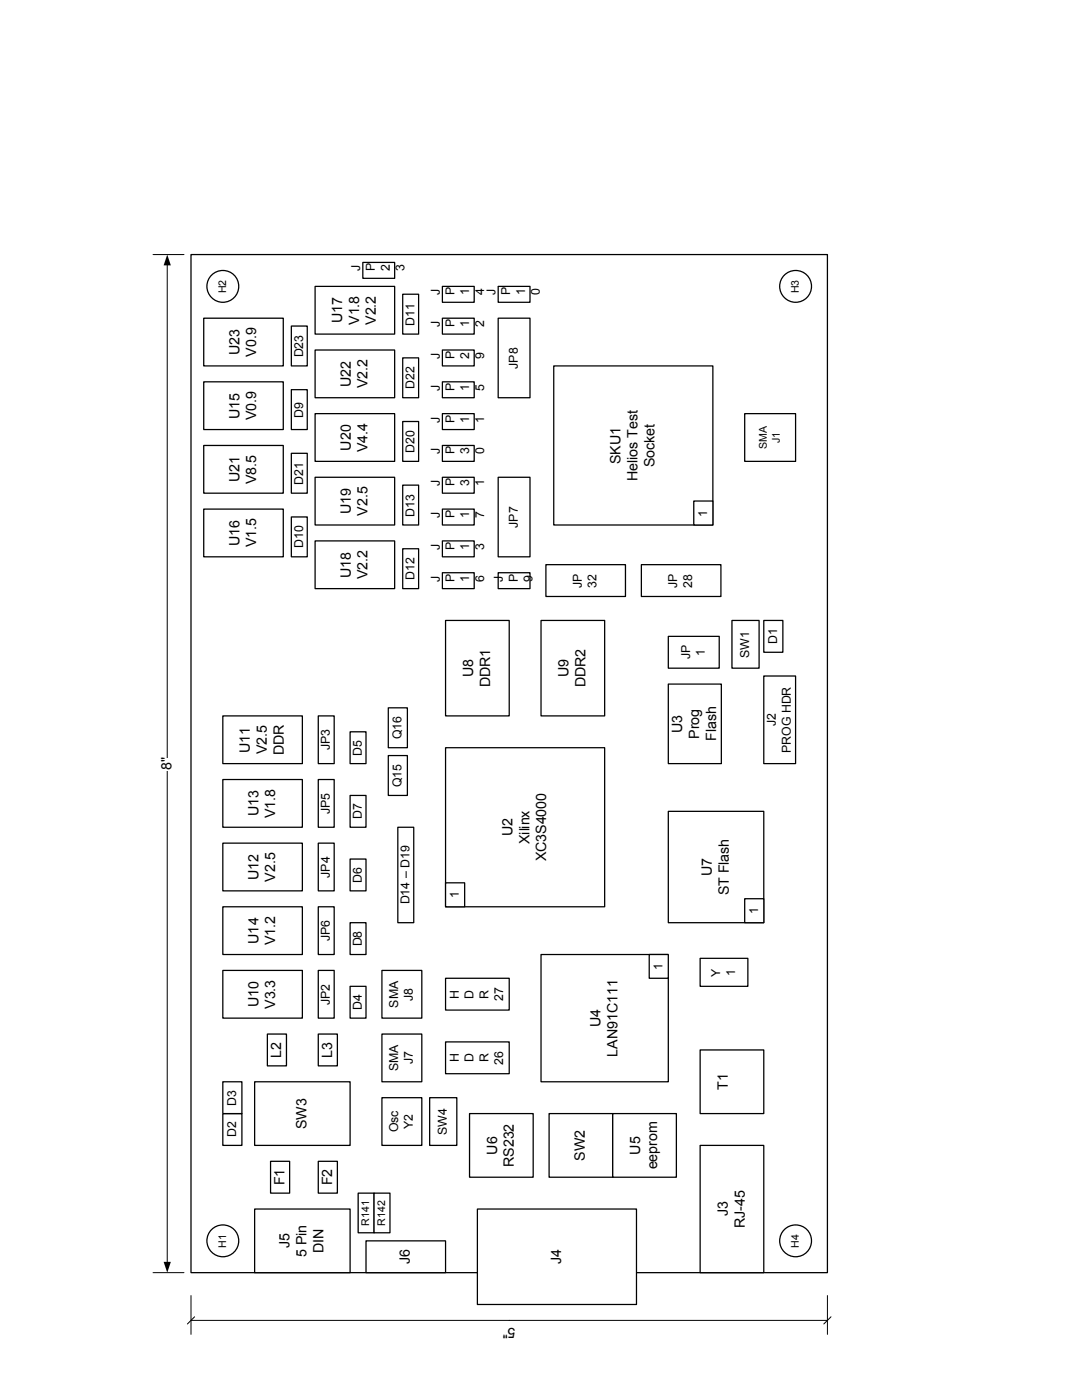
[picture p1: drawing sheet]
<svg xmlns="http://www.w3.org/2000/svg" width="216mm" height="279mm" viewBox="0 0 216 279" stroke-linecap="round" stroke-linejoin="round" font-family="sans-serif">
<path d="M38.1 50.8h127v203.2h-127z" fill="none" stroke="#000" stroke-width=".25"/>
<path d="M50.8 241.3h19.1v12.7h-19.1z" fill-rule="evenodd" fill="#fff"/>
<path d="M50.8 241.3h19.1v12.7h-19.1z" fill="none" stroke="#000" stroke-width=".25"/>
<path d="M139.7 228.6h12.7v25.4h-12.7z" fill-rule="evenodd" fill="#fff"/>
<path d="M139.7 228.6h12.7v25.4h-12.7z" fill="none" stroke="#000" stroke-width=".25"/>
<path d="M95.3 241.3h31.7v19h-31.7z" fill-rule="evenodd" fill="#fff"/>
<path d="M95.3 241.3h31.7v19h-31.7z" fill="none" stroke="#000" stroke-width=".25"/>
<path d="M108 190.5h25.4v25.4h-25.4z" fill-rule="evenodd" fill="#fff"/>
<path d="M108 190.5h25.4v25.4h-25.4z" fill="none" stroke="#000" stroke-width=".25"/>
<circle cx="158.8" cy="247.6" r="3.2" fill="#fff"/>
<circle cx="158.8" cy="247.6" r="3.2" fill="none" stroke="#000" stroke-width=".25"/>
<circle cx="44.5" cy="247.6" r="3.2" fill="#fff"/>
<circle cx="44.5" cy="247.6" r="3.2" fill="none" stroke="#000" stroke-width=".25"/>
<circle cx="44.5" cy="57.2" r="3.2" fill="#fff"/>
<circle cx="44.5" cy="57.2" r="3.2" fill="none" stroke="#000" stroke-width=".25"/>
<circle cx="158.8" cy="57.2" r="3.2" fill="#fff"/>
<circle cx="158.8" cy="57.2" r="3.2" fill="none" stroke="#000" stroke-width=".25"/>
<path d="M139.7 209.5h12.7v12.7h-12.7z" fill-rule="evenodd" fill="#fff"/>
<path d="M139.7 209.5h12.7v12.7h-12.7z" fill="none" stroke="#000" stroke-width=".25"/>
<path d="M73 247.6h15.9v6.4h-15.9z" fill-rule="evenodd" fill="#fff"/>
<path d="M73 247.6h15.9v6.4h-15.9z" fill="none" stroke="#000" stroke-width=".25"/>
<path d="M54 231.8h3.8v6.3h-3.8z" fill-rule="evenodd" fill="#fff"/>
<path d="M54 231.8h3.8v6.3h-3.8z" fill="none" stroke="#000" stroke-width=".25"/>
<path d="M63.5 231.8h3.8v6.3h-3.8z" fill-rule="evenodd" fill="#fff"/>
<path d="M63.5 231.8h3.8v6.3h-3.8z" fill="none" stroke="#000" stroke-width=".25"/>
<path d="M50.8 215.9h19.1v12.7h-19.1z" fill-rule="evenodd" fill="#fff"/>
<path d="M50.8 215.9h19.1v12.7h-19.1z" fill="none" stroke="#000" stroke-width=".25"/>
<path d="M44.5 222.2h3.8v6.4h-3.8z" fill-rule="evenodd" fill="#fff"/>
<path d="M44.5 222.2h3.8v6.4h-3.8z" fill="none" stroke="#000" stroke-width=".25"/>
<path d="M44.5 215.9h3.8v6.3h-3.8z" fill-rule="evenodd" fill="#fff"/>
<path d="M44.5 215.9h3.8v6.3h-3.8z" fill="none" stroke="#000" stroke-width=".25"/>
<path d="M109.6 222.2h12.7v12.7h-12.7z" fill-rule="evenodd" fill="#fff"/>
<path d="M109.6 222.2h12.7v12.7h-12.7z" fill="none" stroke="#000" stroke-width=".25"/>
<path d="M122.3 222.2h12.7v12.7h-12.7z" fill-rule="evenodd" fill="#fff"/>
<path d="M122.3 222.2h12.7v12.7h-12.7z" fill="none" stroke="#000" stroke-width=".25"/>
<path d="M93.7 222.2h12.7v12.7h-12.7z" fill-rule="evenodd" fill="#fff"/>
<path d="M93.7 222.2h12.7v12.7h-12.7z" fill="none" stroke="#000" stroke-width=".25"/>
<path d="M88.9 149.2h31.8v31.8h-31.8z" fill-rule="evenodd" fill="#fff"/>
<path d="M88.9 149.2h31.8v31.8h-31.8z" fill="none" stroke="#000" stroke-width=".25"/>
<path d="M133.4 161.9h19v22.2h-19z" fill-rule="evenodd" fill="#fff"/>
<path d="M133.4 161.9h19v22.2h-19z" fill="none" stroke="#000" stroke-width=".25"/>
<path d="M88.9 123.8h12.7v19.1h-12.7z" fill-rule="evenodd" fill="#fff"/>
<path d="M88.9 123.8h12.7v19.1h-12.7z" fill="none" stroke="#000" stroke-width=".25"/>
<path d="M108 123.8h12.7v19.1h-12.7z" fill-rule="evenodd" fill="#fff"/>
<path d="M108 123.8h12.7v19.1h-12.7z" fill="none" stroke="#000" stroke-width=".25"/>
<path d="M133.4 136.5h10.5v15.9h-10.5z" fill-rule="evenodd" fill="#fff"/>
<path d="M133.4 136.5h10.5v15.9h-10.5z" fill="none" stroke="#000" stroke-width=".25"/>
<path d="M152.4 123.8h3.8v6.4h-3.8z" fill-rule="evenodd" fill="#fff"/>
<path d="M152.4 123.8h3.8v6.4h-3.8z" fill="none" stroke="#000" stroke-width=".25"/>
<path d="M133.4 127h10.1v6.3h-10.1z" fill-rule="evenodd" fill="#fff"/>
<path d="M133.4 127h10.1v6.3h-10.1z" fill="none" stroke="#000" stroke-width=".25"/>
<path d="M146.1 123.8h5.4v9.5h-5.4z" fill-rule="evenodd" fill="#fff"/>
<path d="M146.1 123.8h5.4v9.5h-5.4z" fill="none" stroke="#000" stroke-width=".25"/>
<path d="M152.4 134.9h6.4v17.5h-6.4z" fill-rule="evenodd" fill="#fff"/>
<path d="M152.4 134.9h6.4v17.5h-6.4z" fill="none" stroke="#000" stroke-width=".25"/>
<path d="M44.5 193.7h15.8v9.5h-15.8z" fill-rule="evenodd" fill="#fff"/>
<path d="M44.5 193.7h15.8v9.5h-15.8z" fill="none" stroke="#000" stroke-width=".25"/>
<path d="M63.5 193.7h3.2v9.5h-3.2z" fill-rule="evenodd" fill="#fff"/>
<path d="M63.5 193.7h3.2v9.5h-3.2z" fill="none" stroke="#000" stroke-width=".25"/>
<path d="M69.9 196.8h3.1v6.4h-3.1z" fill-rule="evenodd" fill="#fff"/>
<path d="M69.9 196.8h3.1v6.4h-3.1z" fill="none" stroke="#000" stroke-width=".25"/>
<path d="M44.5 142.9h15.8v9.5h-15.8z" fill-rule="evenodd" fill="#fff"/>
<path d="M44.5 142.9h15.8v9.5h-15.8z" fill="none" stroke="#000" stroke-width=".25"/>
<path d="M63.5 181h3.2v9.5h-3.2z" fill-rule="evenodd" fill="#fff"/>
<path d="M63.5 181h3.2v9.5h-3.2z" fill="none" stroke="#000" stroke-width=".25"/>
<path d="M69.9 184.1h3.1v6.4h-3.1z" fill-rule="evenodd" fill="#fff"/>
<path d="M69.9 184.1h3.1v6.4h-3.1z" fill="none" stroke="#000" stroke-width=".25"/>
<path d="M44.5 155.6h15.8v9.5h-15.8z" fill-rule="evenodd" fill="#fff"/>
<path d="M44.5 155.6h15.8v9.5h-15.8z" fill="none" stroke="#000" stroke-width=".25"/>
<path d="M63.5 155.6h3.2v9.5h-3.2z" fill-rule="evenodd" fill="#fff"/>
<path d="M63.5 155.6h3.2v9.5h-3.2z" fill="none" stroke="#000" stroke-width=".25"/>
<path d="M69.9 158.7h3.1v6.4h-3.1z" fill-rule="evenodd" fill="#fff"/>
<path d="M69.9 158.7h3.1v6.4h-3.1z" fill="none" stroke="#000" stroke-width=".25"/>
<path d="M44.5 168.3h15.8v9.5h-15.8z" fill-rule="evenodd" fill="#fff"/>
<path d="M44.5 168.3h15.8v9.5h-15.8z" fill="none" stroke="#000" stroke-width=".25"/>
<path d="M63.5 168.3h3.2v9.5h-3.2z" fill-rule="evenodd" fill="#fff"/>
<path d="M63.5 168.3h3.2v9.5h-3.2z" fill="none" stroke="#000" stroke-width=".25"/>
<path d="M69.9 171.4h3.1v6.4h-3.1z" fill-rule="evenodd" fill="#fff"/>
<path d="M69.9 171.4h3.1v6.4h-3.1z" fill="none" stroke="#000" stroke-width=".25"/>
<path d="M44.5 181h15.8v9.5h-15.8z" fill-rule="evenodd" fill="#fff"/>
<path d="M44.5 181h15.8v9.5h-15.8z" fill="none" stroke="#000" stroke-width=".25"/>
<path d="M63.5 142.9h3.2v9.5h-3.2z" fill-rule="evenodd" fill="#fff"/>
<path d="M63.5 142.9h3.2v9.5h-3.2z" fill="none" stroke="#000" stroke-width=".25"/>
<path d="M69.9 146h3.1v6.4h-3.1z" fill-rule="evenodd" fill="#fff"/>
<path d="M69.9 146h3.1v6.4h-3.1z" fill="none" stroke="#000" stroke-width=".25"/>
<path d="M71.5 238.1h3.1v7.9h-3.1z" fill-rule="evenodd" fill="#fff"/>
<path d="M71.5 238.1h3.1v7.9h-3.1z" fill="none" stroke="#000" stroke-width=".25"/>
<path d="M74.6 238.1h3.2v7.9h-3.2z" fill-rule="evenodd" fill="#fff"/>
<path d="M74.6 238.1h3.2v7.9h-3.2z" fill="none" stroke="#000" stroke-width=".25"/>
<path d="M53.3 206.4h3.9v6.3h-3.9z" fill-rule="evenodd" fill="#fff"/>
<path d="M53.3 206.4h3.9v6.3h-3.9z" fill="none" stroke="#000" stroke-width=".25"/>
<path d="M63.5 206.4h3.8v6.3h-3.8z" fill-rule="evenodd" fill="#fff"/>
<path d="M63.5 206.4h3.8v6.3h-3.8z" fill="none" stroke="#000" stroke-width=".25"/>
<path d="M110.5 73h31.7v31.8h-31.7z" fill-rule="evenodd" fill="#fff"/>
<path d="M110.5 73h31.7v31.8h-31.7z" fill="none" stroke="#000" stroke-width=".25"/>
<path d="M148.6 82.6h10.2v9.5h-10.2z" fill-rule="evenodd" fill="#fff"/>
<path d="M148.6 82.6h10.2v9.5h-10.2z" fill="none" stroke="#000" stroke-width=".25"/>
<path d="M85.7 219.1h5.5v9.5h-5.5z" fill-rule="evenodd" fill="#fff"/>
<path d="M85.7 219.1h5.5v9.5h-5.5z" fill="none" stroke="#000" stroke-width=".25"/>
<path d="M76.2 219.1h8v9.5h-8z" fill-rule="evenodd" fill="#fff"/>
<path d="M76.2 219.1h8v9.5h-8z" fill="none" stroke="#000" stroke-width=".25"/>
<path d="M88.9 195.2h12.7v6.4h-12.7z" fill-rule="evenodd" fill="#fff"/>
<path d="M88.9 195.2h12.7v6.4h-12.7z" fill="none" stroke="#000" stroke-width=".25"/>
<path d="M76.2 206.4h8v9.5h-8z" fill-rule="evenodd" fill="#fff"/>
<path d="M76.2 206.4h8v9.5h-8z" fill="none" stroke="#000" stroke-width=".25"/>
<path d="M30.5 254h6.2zM30.5 50.8h6.2z" fill-rule="evenodd" fill="#fff"/>
<path d="M30.5 50.8h6.2zM33.4 52.8v199.2M30.5 254h6.2z" fill="none" stroke="#000" stroke-width=".2"/>
<path d="M33.4 50.8l.7 2.2h-1.4zM32.7 251.8h1.4l-.7 2.2z" fill="#000"/>
<g fill="#fff">
<path d="M31.7 151.2h3.4v2.6h-3.4z" fill-rule="evenodd"/>
<path d="M165.1 258.6v7.7zM38.1 258.6v7.7z" fill-rule="evenodd"/>
</g>
<path d="M38.1 258.6v7.7zM165.1 258.6v7.7zM38.1 263.5h127M38.8 262.8l-1.4 1.4M165.8 262.8l-1.4 1.4" fill="none" stroke="#000" stroke-width=".2"/>
<g fill="#fff">
<path d="M100.5 264.2h2.5v3.4h-2.5z" fill-rule="evenodd"/>
<path d="M99.4 95.3h6.4v15.8h-6.4z" fill-rule="evenodd"/>
</g>
<path d="M99.4 95.3h6.4v15.8h-6.4z" fill="none" stroke="#000" stroke-width=".25"/>
<path d="M99.4 63.5h6.4v15.9h-6.4z" fill-rule="evenodd" fill="#fff"/>
<path d="M99.4 63.5h6.4v15.9h-6.4z" fill="none" stroke="#000" stroke-width=".25"/>
<path d="M99.4 114.3h6.4v3.2h-6.4z" fill-rule="evenodd" fill="#fff"/>
<path d="M99.4 114.3h6.4v3.2h-6.4z" fill="none" stroke="#000" stroke-width=".25"/>
<path d="M99.4 57.2h6.4v3.1h-6.4z" fill-rule="evenodd" fill="#fff"/>
<path d="M99.4 57.2h6.4v3.1h-6.4z" fill="none" stroke="#000" stroke-width=".25"/>
<path d="M76.2 193.7h8v9.5h-8z" fill-rule="evenodd" fill="#fff"/>
<path d="M76.2 193.7h8v9.5h-8z" fill="none" stroke="#000" stroke-width=".25"/>
<path d="M88.9 207.9h12.7v6.4h-12.7z" fill-rule="evenodd" fill="#fff"/>
<path d="M88.9 207.9h12.7v6.4h-12.7z" fill="none" stroke="#000" stroke-width=".25"/>
<path d="M79.4 165.1h3.2v19h-3.2z" fill-rule="evenodd" fill="#fff"/>
<path d="M79.4 165.1h3.2v19h-3.2z" fill="none" stroke="#000" stroke-width=".25"/>
<path d="M128 112.7h15.9v6.3h-15.9z" fill-rule="evenodd" fill="#fff"/>
<path d="M128 112.7h15.9v6.3h-15.9z" fill="none" stroke="#000" stroke-width=".25"/>
<path d="M138.4 100h3.8v4.8h-3.8z" fill-rule="evenodd" fill="#fff"/>
<path d="M138.4 100h3.8v4.8h-3.8z" fill="none" stroke="#000" stroke-width=".25"/>
<path d="M148.6 179.4h3.8v4.7h-3.8z" fill-rule="evenodd" fill="#fff"/>
<path d="M148.6 179.4h3.8v4.7h-3.8z" fill="none" stroke="#000" stroke-width=".25"/>
<path d="M88.9 176.2h3.8v4.8h-3.8z" fill-rule="evenodd" fill="#fff"/>
<path d="M88.9 176.2h3.8v4.8h-3.8z" fill="none" stroke="#000" stroke-width=".25"/>
<path d="M129.5 190.5h3.9v4.7h-3.9z" fill-rule="evenodd" fill="#fff"/>
<path d="M129.5 190.5h3.9v4.7h-3.9z" fill="none" stroke="#000" stroke-width=".25"/>
<path d="M139.7 191.3h9.5v5.5h-9.5z" fill-rule="evenodd" fill="#fff"/>
<path d="M139.7 191.3h9.5v5.5h-9.5z" fill="none" stroke="#000" stroke-width=".25"/>
<path d="M62.9 108h15.8v9.5h-15.8z" fill-rule="evenodd" fill="#fff"/>
<path d="M62.9 108h15.8v9.5h-15.8z" fill="none" stroke="#000" stroke-width=".25"/>
<path d="M80.4 109.5h3.1v8h-3.1z" fill-rule="evenodd" fill="#fff"/>
<path d="M80.4 109.5h3.1v8h-3.1z" fill="none" stroke="#000" stroke-width=".25"/>
<path d="M88.3 114.3h6.3v3.2h-6.3z" fill-rule="evenodd" fill="#fff"/>
<path d="M88.3 114.3h6.3v3.2h-6.3z" fill="none" stroke="#000" stroke-width=".25"/>
<path d="M40.7 101.6h15.8v9.5h-15.8z" fill-rule="evenodd" fill="#fff"/>
<path d="M40.7 101.6h15.8v9.5h-15.8z" fill="none" stroke="#000" stroke-width=".25"/>
<path d="M58.1 103.2h3.2v7.9h-3.2z" fill-rule="evenodd" fill="#fff"/>
<path d="M58.1 103.2h3.2v7.9h-3.2z" fill="none" stroke="#000" stroke-width=".25"/>
<path d="M62.9 95.3h15.8v9.5h-15.8z" fill-rule="evenodd" fill="#fff"/>
<path d="M62.9 95.3h15.8v9.5h-15.8z" fill="none" stroke="#000" stroke-width=".25"/>
<path d="M80.4 96.8h3.1v8h-3.1z" fill-rule="evenodd" fill="#fff"/>
<path d="M80.4 96.8h3.1v8h-3.1z" fill="none" stroke="#000" stroke-width=".25"/>
<path d="M40.7 88.9h15.8v9.5h-15.8z" fill-rule="evenodd" fill="#fff"/>
<path d="M40.7 88.9h15.8v9.5h-15.8z" fill="none" stroke="#000" stroke-width=".25"/>
<path d="M58.1 90.5h3.2v7.9h-3.2z" fill-rule="evenodd" fill="#fff"/>
<path d="M58.1 90.5h3.2v7.9h-3.2z" fill="none" stroke="#000" stroke-width=".25"/>
<path d="M62.9 82.6h15.8v9.5h-15.8z" fill-rule="evenodd" fill="#fff"/>
<path d="M62.9 82.6h15.8v9.5h-15.8z" fill="none" stroke="#000" stroke-width=".25"/>
<path d="M80.4 84.1h3.1v8h-3.1z" fill-rule="evenodd" fill="#fff"/>
<path d="M80.4 84.1h3.1v8h-3.1z" fill="none" stroke="#000" stroke-width=".25"/>
<path d="M40.7 76.2h15.8v9.5h-15.8z" fill-rule="evenodd" fill="#fff"/>
<path d="M40.7 76.2h15.8v9.5h-15.8z" fill="none" stroke="#000" stroke-width=".25"/>
<path d="M58.1 77.8h3.2v7.9h-3.2z" fill-rule="evenodd" fill="#fff"/>
<path d="M58.1 77.8h3.2v7.9h-3.2z" fill="none" stroke="#000" stroke-width=".25"/>
<path d="M108.9 112.7h15.9v6.3h-15.9z" fill-rule="evenodd" fill="#fff"/>
<path d="M108.9 112.7h15.9v6.3h-15.9z" fill="none" stroke="#000" stroke-width=".25"/>
<path d="M77.5 150.8h3.8v7.9h-3.8z" fill-rule="evenodd" fill="#fff"/>
<path d="M77.5 150.8h3.8v7.9h-3.8z" fill="none" stroke="#000" stroke-width=".25"/>
<path d="M77.5 141.3h3.8v7.9h-3.8z" fill-rule="evenodd" fill="#fff"/>
<path d="M77.5 141.3h3.8v7.9h-3.8z" fill="none" stroke="#000" stroke-width=".25"/>
<path d="M62.9 57.2h15.8v9.5h-15.8z" fill-rule="evenodd" fill="#fff"/>
<path d="M62.9 57.2h15.8v9.5h-15.8z" fill="none" stroke="#000" stroke-width=".25"/>
<path d="M80.4 58.7h3.1v8h-3.1z" fill-rule="evenodd" fill="#fff"/>
<path d="M80.4 58.7h3.1v8h-3.1z" fill="none" stroke="#000" stroke-width=".25"/>
<path d="M88.3 107.9h6.3v3.2h-6.3z" fill-rule="evenodd" fill="#fff"/>
<path d="M88.3 107.9h6.3v3.2h-6.3z" fill="none" stroke="#000" stroke-width=".25"/>
<path d="M88.3 101.6h6.3v3.2h-6.3z" fill-rule="evenodd" fill="#fff"/>
<path d="M88.3 101.6h6.3v3.2h-6.3z" fill="none" stroke="#000" stroke-width=".25"/>
<path d="M88.3 95.3h6.3v3.1h-6.3z" fill-rule="evenodd" fill="#fff"/>
<path d="M88.3 95.3h6.3v3.1h-6.3z" fill="none" stroke="#000" stroke-width=".25"/>
<path d="M88.3 88.9h6.3v3.2h-6.3z" fill-rule="evenodd" fill="#fff"/>
<path d="M88.3 88.9h6.3v3.2h-6.3z" fill="none" stroke="#000" stroke-width=".25"/>
<path d="M88.3 82.6h6.3v3.1h-6.3z" fill-rule="evenodd" fill="#fff"/>
<path d="M88.3 82.6h6.3v3.1h-6.3z" fill="none" stroke="#000" stroke-width=".25"/>
<path d="M88.3 76.2h6.3v3.2h-6.3z" fill-rule="evenodd" fill="#fff"/>
<path d="M88.3 76.2h6.3v3.2h-6.3z" fill="none" stroke="#000" stroke-width=".25"/>
<path d="M88.3 69.9h6.3v3.1h-6.3z" fill-rule="evenodd" fill="#fff"/>
<path d="M88.3 69.9h6.3v3.1h-6.3z" fill="none" stroke="#000" stroke-width=".25"/>
<path d="M88.3 63.5h6.3v3.2h-6.3z" fill-rule="evenodd" fill="#fff"/>
<path d="M88.3 63.5h6.3v3.2h-6.3z" fill="none" stroke="#000" stroke-width=".25"/>
<path d="M88.3 57.2h6.3v3.1h-6.3z" fill-rule="evenodd" fill="#fff"/>
<path d="M88.3 57.2h6.3v3.1h-6.3z" fill="none" stroke="#000" stroke-width=".25"/>
<path d="M62.9 69.9h15.8v9.5h-15.8z" fill-rule="evenodd" fill="#fff"/>
<path d="M62.9 69.9h15.8v9.5h-15.8z" fill="none" stroke="#000" stroke-width=".25"/>
<path d="M80.4 71.4h3.1v8h-3.1z" fill-rule="evenodd" fill="#fff"/>
<path d="M80.4 71.4h3.1v8h-3.1z" fill="none" stroke="#000" stroke-width=".25"/>
<path d="M40.7 63.5h15.8v9.5h-15.8z" fill-rule="evenodd" fill="#fff"/>
<path d="M40.7 63.5h15.8v9.5h-15.8z" fill="none" stroke="#000" stroke-width=".25"/>
<path d="M58.1 65.1h3.2v7.9h-3.2z" fill-rule="evenodd" fill="#fff"/>
<path d="M58.1 65.1h3.2v7.9h-3.2z" fill="none" stroke="#000" stroke-width=".25"/>
<path d="M72.4 52.4h6.3v3.1h-6.3z" fill-rule="evenodd" fill="#fff"/>
<path d="M72.4 52.4h6.3v3.1h-6.3z" fill="none" stroke="#000" stroke-width=".25"/>
<g font-size="2.8">
<text x="68.3" y="64.5" transform="rotate(-90 68.3 64.5)">U17</text>
<text x="71.6" y="64.8" transform="rotate(-90 71.6 64.8)">V1.8</text>
<text x="75" y="64.8" transform="rotate(-90 75 64.8)">V2.2</text>
<text x="47.8" y="70.9" transform="rotate(-90 47.8 70.9)">U23</text>
<text x="51.1" y="71.2" transform="rotate(-90 51.1 71.2)">V0.9</text>
<text x="70" y="77.2" transform="rotate(-90 70 77.2)">U22</text>
<text x="73.3" y="77.5" transform="rotate(-90 73.3 77.5)">V2.2</text>
<text x="47.8" y="83.6" transform="rotate(-90 47.8 83.6)">U15</text>
<text x="51.1" y="83.9" transform="rotate(-90 51.1 83.9)">V0.9</text>
<text x="70" y="89.9" transform="rotate(-90 70 89.9)">U20</text>
<text x="73.3" y="90.2" transform="rotate(-90 73.3 90.2)">V4.4</text>
<text x="123.8" y="92.6" transform="rotate(-90 123.8 92.6)">SKU1</text>
<text x="127.2" y="96" transform="rotate(-90 127.2 96)">Helios Test</text>
<text x="130.6" y="93.2" transform="rotate(-90 130.6 93.2)">Socket</text>
<text x="47.8" y="96.3" transform="rotate(-90 47.8 96.3)">U21</text>
<text x="51.1" y="96.6" transform="rotate(-90 51.1 96.6)">V8.5</text>
<text x="70" y="102.6" transform="rotate(-90 70 102.6)">U19</text>
<text x="73.3" y="102.9" transform="rotate(-90 73.3 102.9)">V2.5</text>
<text x="47.8" y="109" transform="rotate(-90 47.8 109)">U16</text>
<text x="51.1" y="109.3" transform="rotate(-90 51.1 109.3)">V1.5</text>
<text x="70" y="115.3" transform="rotate(-90 70 115.3)">U18</text>
<text x="73.3" y="115.6" transform="rotate(-90 73.3 115.6)">V2.2</text>
<text x="94.4" y="135.2" transform="rotate(-90 94.4 135.2)">U8</text>
<text x="97.8" y="137.2" transform="rotate(-90 97.8 137.2)">DDR1</text>
<text x="113.5" y="135.2" transform="rotate(-90 113.5 135.2)">U9</text>
<text x="116.8" y="137.2" transform="rotate(-90 116.8 137.2)">DDR2</text>
<text x="136.1" y="146.3" transform="rotate(-90 136.1 146.3)">U3</text>
<text x="139.5" y="147.4" transform="rotate(-90 139.5 147.4)">Prog</text>
<text x="142.9" y="147.9" transform="rotate(-90 142.9 147.9)">Flash</text>
<text x="34.2" y="153.7" transform="rotate(-90 34.2 153.7)">8&quot;</text>
<text x="49.9" y="150.2" transform="rotate(-90 49.9 150.2)">U11</text>
<text x="53.2" y="150.5" transform="rotate(-90 53.2 150.5)">V2.5</text>
<text x="56.6" y="150.7" transform="rotate(-90 56.6 150.7)">DDR</text>
<text x="51.6" y="162.9" transform="rotate(-90 51.6 162.9)">U13</text>
<text x="54.9" y="163.2" transform="rotate(-90 54.9 163.2)">V1.8</text>
<text x="102.2" y="166.9" transform="rotate(-90 102.2 166.9)">U2</text>
<text x="105.6" y="168.5" transform="rotate(-90 105.6 168.5)">Xilinx</text>
<text x="109" y="171.9" transform="rotate(-90 109 171.9)">XC3S4000</text>
<text x="51.6" y="175.6" transform="rotate(-90 51.6 175.6)">U12</text>
<text x="54.9" y="175.9" transform="rotate(-90 54.9 175.9)">V2.5</text>
<text x="142" y="174.8" transform="rotate(-90 142 174.8)">U7</text>
<text x="145.4" y="178.7" transform="rotate(-90 145.4 178.7)">ST Flash</text>
<text x="51.6" y="188.3" transform="rotate(-90 51.6 188.3)">U14</text>
<text x="54.9" y="188.6" transform="rotate(-90 54.9 188.6)">V1.2</text>
<text x="51.6" y="201" transform="rotate(-90 51.6 201)">U10</text>
<text x="54.9" y="201.3" transform="rotate(-90 54.9 201.3)">V3.3</text>
<text x="119.8" y="205" transform="rotate(-90 119.8 205)">U4</text>
<text x="56.1" y="211.1" transform="rotate(-90 56.1 211.1)">L2</text>
<text x="66.3" y="211.1" transform="rotate(-90 66.3 211.1)">L3</text>
<text x="123.2" y="210.9" transform="rotate(-90 123.2 210.9)">LAN91C111</text>
<text x="145.2" y="217.5" transform="rotate(-90 145.2 217.5)">T1</text>
<text x="61.2" y="225.3" transform="rotate(-90 61.2 225.3)">SW3</text>
<text x="99.2" y="230.4" transform="rotate(-90 99.2 230.4)">U6</text>
<text x="102.5" y="232.9" transform="rotate(-90 102.5 232.9)">RS232</text>
<text x="116.7" y="231.6" transform="rotate(-90 116.7 231.6)">SW2</text>
<text x="127.8" y="230.4" transform="rotate(-90 127.8 230.4)">U5</text>
<text x="131.1" y="233.4" transform="rotate(-90 131.1 233.4)">eeprom</text>
<text x="56.7" y="236.6" transform="rotate(-90 56.7 236.6)">F1</text>
<text x="66.3" y="236.6" transform="rotate(-90 66.3 236.6)">F2</text>
<text x="145.2" y="242.8" transform="rotate(-90 145.2 242.8)">J3</text>
<text x="148.6" y="245.1" transform="rotate(-90 148.6 245.1)">RJ-45</text>
<text x="57.8" y="249.1" transform="rotate(-90 57.8 249.1)">J5</text>
<text x="61.2" y="250.9" transform="rotate(-90 61.2 250.9)">5 Pin</text>
<text x="64.6" y="250.1" transform="rotate(-90 64.6 250.1)">DIN</text>
<text x="81.8" y="252.3" transform="rotate(-90 81.8 252.3)">J6</text>
<text x="112" y="252.3" transform="rotate(-90 112 252.3)">J4</text>
<text x="102.9" y="265.1" transform="rotate(-180 102.9 265.1)">5&quot;</text>
</g>
<g font-size="2.5">
<text x="71.9" y="54.1" transform="rotate(-90 71.9 54.1)">J</text>
<text x="74.8" y="54.1" transform="rotate(-90 74.8 54.1)">P</text>
<text x="77.8" y="54.1" transform="rotate(-90 77.8 54.1)">2</text>
<text x="80.7" y="54.1" transform="rotate(-90 80.7 54.1)">3</text>
<text x="87.8" y="58.9" transform="rotate(-90 87.8 58.9)">J</text>
<text x="90.7" y="58.9" transform="rotate(-90 90.7 58.9)">P</text>
<text x="93.6" y="58.9" transform="rotate(-90 93.6 58.9)">1</text>
<text x="96.6" y="58.9" transform="rotate(-90 96.6 58.9)">4</text>
<text x="98.9" y="58.9" transform="rotate(-90 98.9 58.9)">J</text>
<text x="101.8" y="58.9" transform="rotate(-90 101.8 58.9)">P</text>
<text x="104.8" y="58.9" transform="rotate(-90 104.8 58.9)">1</text>
<text x="107.7" y="58.9" transform="rotate(-90 107.7 58.9)">0</text>
<text x="82.7" y="65" transform="rotate(-90 82.7 65)">D11</text>
<text x="87.8" y="65.3" transform="rotate(-90 87.8 65.3)">J</text>
<text x="90.7" y="65.3" transform="rotate(-90 90.7 65.3)">P</text>
<text x="93.6" y="65.3" transform="rotate(-90 93.6 65.3)">1</text>
<text x="96.6" y="65.3" transform="rotate(-90 96.6 65.3)">2</text>
<text x="60.5" y="71.3" transform="rotate(-90 60.5 71.3)">D23</text>
<text x="87.8" y="71.6" transform="rotate(-90 87.8 71.6)">J</text>
<text x="90.7" y="71.6" transform="rotate(-90 90.7 71.6)">P</text>
<text x="93.6" y="71.6" transform="rotate(-90 93.6 71.6)">2</text>
<text x="96.6" y="71.6" transform="rotate(-90 96.6 71.6)">9</text>
<text x="82.7" y="77.7" transform="rotate(-90 82.7 77.7)">D22</text>
<text x="87.8" y="78" transform="rotate(-90 87.8 78)">J</text>
<text x="90.7" y="78" transform="rotate(-90 90.7 78)">P</text>
<text x="93.6" y="78" transform="rotate(-90 93.6 78)">1</text>
<text x="96.6" y="78" transform="rotate(-90 96.6 78)">5</text>
<text x="103.3" y="73.6" transform="rotate(-90 103.3 73.6)">JP8</text>
<text x="60.5" y="83.4" transform="rotate(-90 60.5 83.4)">D9</text>
<text x="87.8" y="84.3" transform="rotate(-90 87.8 84.3)">J</text>
<text x="90.7" y="84.3" transform="rotate(-90 90.7 84.3)">P</text>
<text x="93.6" y="84.3" transform="rotate(-90 93.6 84.3)">1</text>
<text x="96.6" y="84.3" transform="rotate(-90 96.6 84.3)">1</text>
<text x="82.7" y="90.4" transform="rotate(-90 82.7 90.4)">D20</text>
<text x="87.8" y="90.7" transform="rotate(-90 87.8 90.7)">J</text>
<text x="90.7" y="90.7" transform="rotate(-90 90.7 90.7)">P</text>
<text x="93.6" y="90.7" transform="rotate(-90 93.6 90.7)">3</text>
<text x="96.6" y="90.7" transform="rotate(-90 96.6 90.7)">0</text>
<text x="60.5" y="96.7" transform="rotate(-90 60.5 96.7)">D21</text>
<text x="87.8" y="97" transform="rotate(-90 87.8 97)">J</text>
<text x="90.7" y="97" transform="rotate(-90 90.7 97)">P</text>
<text x="93.6" y="97" transform="rotate(-90 93.6 97)">3</text>
<text x="96.6" y="97" transform="rotate(-90 96.6 97)">1</text>
<text x="82.7" y="103.1" transform="rotate(-90 82.7 103.1)">D13</text>
<text x="87.8" y="103.4" transform="rotate(-90 87.8 103.4)">J</text>
<text x="90.7" y="103.4" transform="rotate(-90 90.7 103.4)">P</text>
<text x="93.6" y="103.4" transform="rotate(-90 93.6 103.4)">1</text>
<text x="96.6" y="103.4" transform="rotate(-90 96.6 103.4)">7</text>
<text x="103.3" y="105.3" transform="rotate(-90 103.3 105.3)">JP7</text>
<text x="141.1" y="103.1" transform="rotate(-90 141.1 103.1)">1</text>
<text x="60.5" y="109.4" transform="rotate(-90 60.5 109.4)">D10</text>
<text x="87.8" y="109.7" transform="rotate(-90 87.8 109.7)">J</text>
<text x="90.7" y="109.7" transform="rotate(-90 90.7 109.7)">P</text>
<text x="93.6" y="109.7" transform="rotate(-90 93.6 109.7)">1</text>
<text x="96.6" y="109.7" transform="rotate(-90 96.6 109.7)">3</text>
<text x="82.7" y="115.8" transform="rotate(-90 82.7 115.8)">D12</text>
<text x="87.8" y="116.1" transform="rotate(-90 87.8 116.1)">J</text>
<text x="90.7" y="116.1" transform="rotate(-90 90.7 116.1)">P</text>
<text x="93.6" y="116.1" transform="rotate(-90 93.6 116.1)">1</text>
<text x="96.6" y="116.1" transform="rotate(-90 96.6 116.1)">6</text>
<text x="100.3" y="116.1" transform="rotate(-90 100.3 116.1)">J</text>
<text x="103.3" y="116.1" transform="rotate(-90 103.3 116.1)">P</text>
<text x="106.3" y="116.1" transform="rotate(-90 106.3 116.1)">9</text>
<text x="116.1" y="117.3" transform="rotate(-90 116.1 117.3)">JP</text>
<text x="119" y="117.3" transform="rotate(-90 119 117.3)">32</text>
<text x="135.1" y="117.3" transform="rotate(-90 135.1 117.3)">JP</text>
<text x="138.1" y="117.3" transform="rotate(-90 138.1 117.3)">28</text>
<text x="137.7" y="131.6" transform="rotate(-90 137.7 131.6)">JP</text>
<text x="140.6" y="130.9" transform="rotate(-90 140.6 130.9)">1</text>
<text x="149.5" y="131.3" transform="rotate(-90 149.5 131.3)">SW1</text>
<text x="155.1" y="128.6" transform="rotate(-90 155.1 128.6)">D1</text>
<text x="65.8" y="149.8" transform="rotate(-90 65.8 149.8)">JP3</text>
<text x="80.1" y="147.6" transform="rotate(-90 80.1 147.6)">Q16</text>
<text x="154.8" y="145" transform="rotate(-90 154.8 145)">J2</text>
<text x="72.2" y="150.8" transform="rotate(-90 72.2 150.8)">D5</text>
<text x="157.8" y="150.3" transform="rotate(-90 157.8 150.3)">PROG HDR</text>
<text x="80.1" y="157.1" transform="rotate(-90 80.1 157.1)">Q15</text>
<text x="65.8" y="162.5" transform="rotate(-90 65.8 162.5)">JP5</text>
<text x="72.2" y="163.5" transform="rotate(-90 72.2 163.5)">D7</text>
<text x="65.8" y="175.2" transform="rotate(-90 65.8 175.2)">JP4</text>
<text x="72.2" y="176.2" transform="rotate(-90 72.2 176.2)">D6</text>
<text x="91.6" y="179.3" transform="rotate(-90 91.6 179.3)">1</text>
<text x="81.7" y="180.5" transform="rotate(-90 81.7 180.5)">D14 – D19</text>
<text x="151.3" y="182.5" transform="rotate(-90 151.3 182.5)">1</text>
<text x="65.8" y="187.9" transform="rotate(-90 65.8 187.9)">JP6</text>
<text x="72.2" y="188.9" transform="rotate(-90 72.2 188.9)">D8</text>
<text x="132.2" y="193.5" transform="rotate(-90 132.2 193.5)">1</text>
<text x="143.7" y="194.9" transform="rotate(-90 143.7 194.9)">Y</text>
<text x="146.7" y="194.8" transform="rotate(-90 146.7 194.8)">1</text>
<text x="65.8" y="200.6" transform="rotate(-90 65.8 200.6)">JP2</text>
<text x="72.2" y="201.6" transform="rotate(-90 72.2 201.6)">D4</text>
<text x="79.4" y="201.1" transform="rotate(-90 79.4 201.1)">SMA</text>
<text x="82.4" y="199.7" transform="rotate(-90 82.4 199.7)">J8</text>
<text x="91.6" y="199.3" transform="rotate(-90 91.6 199.3)">H</text>
<text x="94.5" y="199.3" transform="rotate(-90 94.5 199.3)">D</text>
<text x="97.5" y="199.3" transform="rotate(-90 97.5 199.3)">R</text>
<text x="100.4" y="199.8" transform="rotate(-90 100.4 199.8)">27</text>
<text x="79.4" y="213.8" transform="rotate(-90 79.4 213.8)">SMA</text>
<text x="82.4" y="212.4" transform="rotate(-90 82.4 212.4)">J7</text>
<text x="91.6" y="212" transform="rotate(-90 91.6 212)">H</text>
<text x="94.5" y="212" transform="rotate(-90 94.5 212)">D</text>
<text x="97.5" y="212" transform="rotate(-90 97.5 212)">R</text>
<text x="100.4" y="212.5" transform="rotate(-90 100.4 212.5)">26</text>
<text x="47.1" y="220.6" transform="rotate(-90 47.1 220.6)">D3</text>
<text x="47.1" y="227" transform="rotate(-90 47.1 227)">D2</text>
<text x="79.4" y="226" transform="rotate(-90 79.4 226)">Osc</text>
<text x="82.4" y="225.3" transform="rotate(-90 82.4 225.3)">Y2</text>
<text x="89.2" y="226.5" transform="rotate(-90 89.2 226.5)">SW4</text>
</g>
<g font-size="2.1">
<text x="45.1" y="58.5" transform="rotate(-90 45.1 58.5)">H2</text>
<text x="159.4" y="58.5" transform="rotate(-90 159.4 58.5)">H3</text>
<text x="153" y="89.6" transform="rotate(-90 153 89.6)">SMA</text>
<text x="155.6" y="88.4" transform="rotate(-90 155.6 88.4)">J1</text>
<text x="73.7" y="244.6" transform="rotate(-90 73.7 244.6)">R141</text>
<text x="76.8" y="244.6" transform="rotate(-90 76.8 244.6)">R142</text>
<text x="45.1" y="249" transform="rotate(-90 45.1 249)">H1</text>
<text x="159.4" y="249" transform="rotate(-90 159.4 249)">H4</text>
</g>
</svg>
